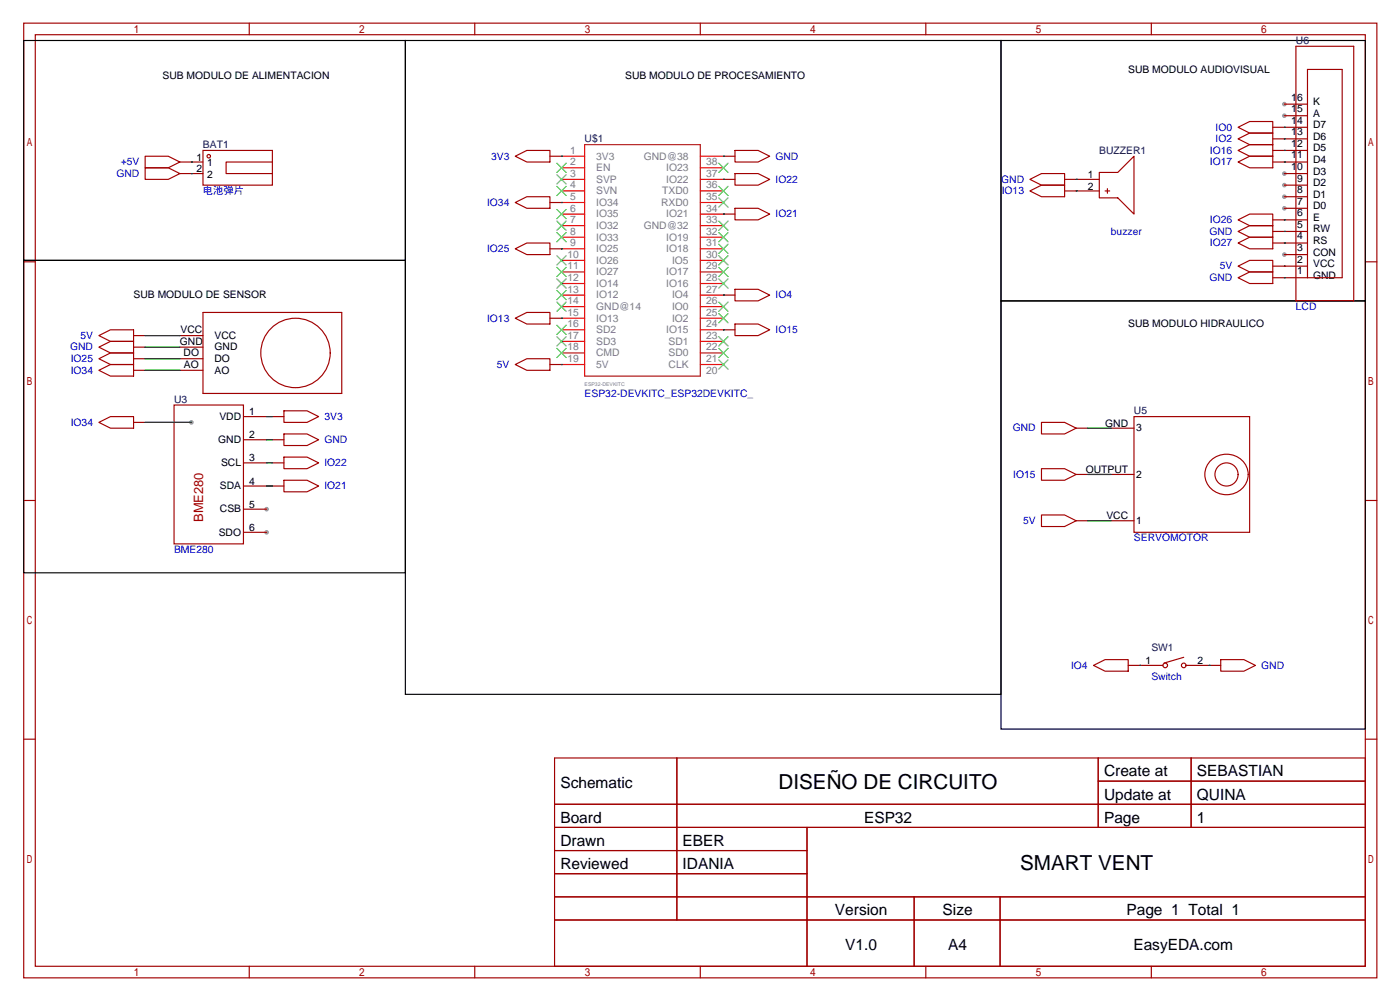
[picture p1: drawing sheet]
<svg xmlns="http://www.w3.org/2000/svg" width="307mm" height="220mm" viewBox="0 0 307 220" stroke-linecap="round" stroke-linejoin="round" font-family="sans-serif">
<g fill="#999">
<circle cx="58.5" cy="111.8" r=".51"/>
<circle cx="58.5" cy="116.8" r=".51"/>
<circle cx="282.1" cy="55.9" r=".51"/>
<circle cx="282.1" cy="45.7" r=".51"/>
<circle cx="282.1" cy="43.2" r=".51"/>
<circle cx="282.1" cy="40.6" r=".51"/>
<circle cx="282.1" cy="38.1" r=".51"/>
<circle cx="282.1" cy="25.4" r=".51"/>
<circle cx="282.1" cy="22.9" r=".51"/>
<circle cx="42" cy="92.7" r=".51"/>
</g>
<g fill="none" stroke="#a10000" stroke-width=".25">
<path d="M5.2 5.1h297.2v209.5h-297.2zM7.7 7.6h292.1v204.5h-292.1zM54.7 5.1v2.5M104.3 5.1v2.5M153.8 5.1v2.5M203.3 5.1v2.5M252.9 5.1v2.5M284.6 10.2h12.7v55.8h-12.7zM31.9 34.3h5.1l2.5 1.3-2.5 1.2h-5.1zM31.9 36.8h5.1l2.5 1.3-2.5 1.3h-5.1zM39.5 35.6h5.1M39.5 38.1h5.1"/>
<path d="M44.6 33h15.2v7.6h-15.2zM59.8 35.6h-10.1v2.5h10.1M113.2 34.3l2.5-1.3h5.1v2.6h-5.1zM120.8 34.3h2.5M158.9 39.4h2.5M158.9 34.3h2.5M161.4 38.1h5.1l2.5 1.3-2.5 1.2h-5.1zM161.4 33h5.1l2.5 1.3-2.5 1.3h-5.1zM226.2 39.4l2.5-1.3h5.1v2.5h-5.1zM233.8 39.4h7.6M241.4 37.8h4.1l3.5-3.5v12.7l-3.5-3.6h-4.1zM271.9 27.9l2.5-1.2h5.1v2.5h-5.1z"/>
<path d="M271.9 30.5l2.5-1.3h5.1v2.6h-5.1zM271.9 33l2.5-1.2h5.1v2.5h-5.1zM271.9 35.6l2.5-1.3h5.1v2.5h-5.1zM279.5 35.6h7.6M279.5 33h7.6M279.5 30.5h7.6M279.5 27.9h7.6M282.1 38.1h5M282.1 25.4h5M282.1 22.9h5M5.2 57.5h2.5M113.2 54.6l2.5-1.3h5.1v2.6h-5.1z"/>
<path d="M113.2 44.4l2.5-1.2h5.1v2.5h-5.1zM120.8 54.6h2.5M120.8 44.4h2.5M158.9 47h2.5M161.4 45.7h5.1l2.5 1.3-2.5 1.3h-5.1zM226.2 41.9l2.5-1.3h5.1v2.6h-5.1zM233.8 41.9h7.6M242.7 41.9h1M243.2 41.4v1M271.9 58.4l2.5-1.3h5.1v2.6h-5.1zM271.9 53.3l2.5-1.2h5.1v2.5h-5.1zM271.9 50.8l2.5-1.3h5.1v2.6h-5.1z"/>
<path d="M271.9 48.3l2.5-1.3h5.1v2.5h-5.1zM279.5 58.4h7.6M279.5 53.3h7.6M279.5 50.8h7.6M279.5 48.3h7.6M282.1 55.9h5M282.1 45.7h5M282.1 43.2h5M282.1 40.6h5M299.8 57.5h2.6M21.7 76.2l2.6-1.3h5v2.6h-5zM21.7 73.7l2.6-1.3h5v2.5h-5z"/>
<path d="M21.7 78.7l2.6-1.2h5v2.5h-5zM29.3 73.7h2.6M29.3 76.2h2.6M29.3 78.7h2.6M39.5 73.7h5.1M39.5 76.2h5.1M39.5 78.7h5.1M44.6 68.6h30.5v17.8h-30.5zM113.2 69.8l2.5-1.2h5.1v2.5h-5.1zM120.8 69.8h2.5M158.9 72.4h2.5M158.9 64.8h2.5"/>
<path d="M161.4 71.1h5.1l2.5 1.3-2.5 1.3h-5.1zM161.4 63.5h5.1l2.5 1.3-2.5 1.2h-5.1zM271.9 61l2.5-1.3h5.1v2.5h-5.1zM279.5 61h15.3v-45.8h-7.7v45.8M21.7 92.7l2.6-1.3h5v2.6h-5zM21.7 81.3l2.6-1.3h5v2.5h-5zM29.3 81.3h2.6M29.3 92.7h2.6M38.2 88.9h15.3v30.5h-15.3zM39.5 81.3h5.1M53.5 91.4h5M53.5 96.5h5"/>
<path d="M59.8 91.4h2.6M59.8 96.5h2.6M62.4 90.2h5l2.6 1.2-2.6 1.3h-5zM62.4 95.2h5l2.6 1.3-2.6 1.3h-5zM113.2 80l2.5-1.3h5.1v2.6h-5.1zM120.8 80h2.5M228.7 92.7h5.1l2.5 1.3-2.5 1.2h-5.1zM236.3 94h2.6M244 94h5M249 91.4h25.4v25.4h-25.4zM5.2 109.9h2.5M53.5 101.6h5"/>
<path d="M53.5 106.7h5M53.5 111.8h5M53.5 116.8h5M59.8 101.6h2.6M59.8 106.7h2.6M62.4 105.4h5l2.6 1.3-2.6 1.2h-5zM62.4 100.3h5l2.6 1.3-2.6 1.3h-5zM228.7 102.9h5.1l2.5 1.2-2.5 1.3h-5.1zM228.7 113h5.1l2.5 1.3-2.5 1.3h-5.1zM236.3 114.3h2.6M236.3 104.1h2.6M244 114.3h5"/>
<path d="M244 104.1h5M265.7 101.3a4.8 4.8 0 0 1 5.5-1.2 4.8 4.8 0 0 1 2.9 4.8 4.8 4.8 0 0 1-5.1 3.7 4.8 4.8 0 0 1-4.4-4.5 4.3 4.3 0 0 1 1.1-2.8zM299.8 109.9h2.6M240.2 146l2.5-1.2h5.1v2.5h-5.1zM247.8 146h7.6M260 144.3l-4.3 1.2M260.5 146h7.6M268.1 144.8h5.1l2.5 1.2-2.5 1.3h-5.1zM5.2 162.2h2.5M121.8 166.4h178v45.7h-178zM121.8 176.5h178M148.7 166.4v35.5"/>
<path d="M241.2 166.4v15.2M241.2 171.4h58.6M261.6 166.4v15.2M299.8 162.2h2.6M121.8 181.6h178M121.8 186.7h55.4M121.8 196.8h178M121.8 191.8h55.4M177.2 181.6v30.5M200.8 196.8v15.3M219.6 196.8v15.3M54.7 212.1v2.5"/>
<path d="M104.3 212.1v2.5M121.8 201.9h178M153.8 212.1v2.5M203.3 212.1v2.5M252.9 212.1v2.5"/>
<circle cx="45.8" cy="34.3" r=".38"/>
<circle cx="64.9" cy="77.5" r="7.6"/>
<circle cx="269.4" cy="104.1" r="2.54"/>
<circle cx="255.9" cy="146" r=".51"/>
<circle cx="260" cy="146" r=".51"/>
</g>
<path d="M5.2 8.9h83.8v48.2h-83.8zM89 8.9h130.8v143.5h-130.8zM219.8 8.9h80v57.1h-80zM5.2 57.1h83.8v68.6h-83.8zM219.8 66h80v94h-80z" fill="none" stroke="#000" stroke-width=".25"/>
<g fill="none" stroke="#008700" stroke-width=".25">
<path d="M42 35.6h.1M42 38.1h.1M123.3 34.3h.1M158.9 39.4h.1M158.9 34.3h.1M236.3 39.4h.1M282.1 27.9h.1M282.1 30.5h.1M282.1 33h.1M282.1 35.6h.1M123.3 54.6h.1M123.3 44.4h.1"/>
<path d="M158.9 47h.1M236.3 41.9h.1M282.1 58.4h.1M282.1 53.3h.1M282.1 50.8h.1M282.1 48.3h.1M31.9 76.2h7.6M31.9 73.7h7.6M31.9 78.7h7.6M123.3 69.8h.1M158.9 72.4h.1M158.9 64.8h.1"/>
<path d="M282.1 61h.1M31.9 92.7h10.1M31.9 81.3h7.6M58.5 91.4h1.3M58.5 96.5h1.3M123.3 80h.1M238.9 94h5.1M58.5 101.6h1.3M58.5 106.7h1.3M238.9 104.1h5.1M238.9 114.3h5.1M250.3 146h.1"/>
<path d="M265.6 146h.1"/>
</g>
<path d="M128.4 31.8h25.4v50.7h-25.4z" fill="none" stroke="#c90d0d" stroke-width=".25"/>
<g fill="none" stroke="#f00" stroke-width=".25">
<path d="M123.3 34.3h5.1M123.3 36.8h5.1M123.3 39.4h5.1M153.8 34.3h5.1M153.8 36.8h5.1M153.8 39.4h5.1M123.3 41.9h5.1M123.3 44.4h5.1M123.3 47h5.1M123.3 49.5h5.1M123.3 52.1h5.1M123.3 54.6h5.1"/>
<path d="M123.3 57.1h5.1M123.3 59.7h5.1M153.8 41.9h5.1M153.8 44.4h5.1M153.8 47h5.1M153.8 49.5h5.1M153.8 52.1h5.1M153.8 54.6h5.1M153.8 57.1h5.1M153.8 59.7h5.1M123.3 62.2h5.1M123.3 64.8h5.1"/>
<path d="M123.3 67.3h5.1M123.3 69.8h5.1M123.3 72.4h5.1M123.3 74.9h5.1M123.3 77.5h5.1M153.8 62.2h5.1M153.8 64.8h5.1M153.8 67.3h5.1M153.8 69.8h5.1M153.8 72.4h5.1M153.8 74.9h5.1M153.8 77.5h5.1"/>
<path d="M123.3 80h5.1M153.8 80h5.1"/>
</g>
<g fill="none" stroke="#3c3" stroke-width=".25">
<path d="M122.3 35.8l2 2M122.3 38.4l2 2M124.3 35.8l-2 2M124.3 38.4l-2 2M157.9 35.8l2 2M159.9 35.8l-2 2M122.3 40.9l2 2M122.3 46l2 2M122.3 48.5l2 2M122.3 51.1l2 2M122.3 56.1l2 2.1M122.3 58.7l2 2"/>
<path d="M124.3 40.9l-2 2M124.3 46l-2 2M124.3 48.5l-2 2M124.3 51.1l-2 2M124.3 56.1l-2 2.1M124.3 58.7l-2 2M157.9 58.7l2 2M157.9 56.1l2 2.1M157.9 53.6l2 2M157.9 51.1l2 2M157.9 48.5l2 2M157.9 43.4l2 2.1"/>
<path d="M157.9 40.9l2 2M159.9 40.9l-2 2M159.9 58.7l-2 2M159.9 56.1l-2 2.1M159.9 53.6l-2 2M159.9 51.1l-2 2M159.9 48.5l-2 2M159.9 43.4l-2 2.1M122.3 61.2l2 2M122.3 63.8l2 2M122.3 66.3l2 2M122.3 71.4l2 2"/>
<path d="M122.3 73.9l2 2M122.3 76.5l2 2M124.3 61.2l-2 2M124.3 63.8l-2 2M124.3 66.3l-2 2M124.3 71.4l-2 2M124.3 73.9l-2 2M124.3 76.5l-2 2M157.9 79l2 2M157.9 76.5l2 2M157.9 73.9l2 2M157.9 68.8l2 2.1"/>
<path d="M157.9 66.3l2 2M157.9 61.2l2 2M159.9 79l-2 2M159.9 76.5l-2 2M159.9 73.9l-2 2M159.9 68.8l-2 2.1M159.9 66.3l-2 2M159.9 61.2l-2 2"/>
</g>
<g font-size="4.5">
<text x="171" y="173.3">DISEÑO DE CIRCUITO</text>
<text x="224" y="191">SMART VENT</text>
</g>
<g font-size="3.4">
<text x="123.1" y="173">Schematic</text>
<text x="242.5" y="170.4">Create at</text>
<text x="262.9" y="170.4">SEBASTIAN</text>
<text x="242.5" y="175.5">Update at</text>
<text x="262.9" y="175.5">QUINA</text>
<text x="123.1" y="180.6">Board</text>
<text x="123.1" y="185.7">Drawn</text>
<text x="149.9" y="185.7">EBER</text>
<text x="189.8" y="180.6">ESP32</text>
<text x="242.5" y="180.6">Page</text>
<text x="262.9" y="180.6">1</text>
<text x="123.1" y="190.8">Reviewed</text>
<text x="149.9" y="190.8">IDANIA</text>
<text x="183.4" y="200.9">Version</text>
<text x="207" y="200.9">Size</text>
<text x="247.4" y="200.9">Page 1 Total 1</text>
<text x="185.6" y="208.5">V1.0</text>
<text x="208.2" y="208.5">A4</text>
<text x="248.9" y="208.5">EasyEDA.com</text>
</g>
<text font-size="2.8" fill="#a00000" x="44.6" y="114.6" transform="rotate(-90 44.6 114.6)">BME280</text>
<g font-size="2.3" fill="#000080">
<text x="284.6" y="9.6">U6</text>
<text x="44.6" y="32.5">BAT1</text>
<text x="128.4" y="31.2">U$1</text>
<text x="241.4" y="33.7">BUZZER1</text>
<text x="38.2" y="88.4">U3</text>
<text x="249" y="90.9">U5</text>
<text x="252.9" y="143">SW1</text>
</g>
<g font-size="2.3">
<text x="35.7" y="17.2">SUB MODULO DE ALIMENTACION</text>
<text x="137.3" y="17.2">SUB MODULO DE PROCESAMIENTO</text>
<text x="247.8" y="16">SUB MODULO AUDIOVISUAL</text>
<text x="283.6" y="22.1">16</text>
<text x="288.4" y="23.1">K</text>
<text x="283.6" y="29.7">13</text>
<text x="283.6" y="27.1">14</text>
<text x="283.6" y="24.6">15</text>
<text x="288.4" y="28.2">D7</text>
<text x="288.4" y="25.6">A</text>
<text x="43.2" y="35.2">1</text>
<text x="283.6" y="34.8">11</text>
<text x="283.6" y="32.2">12</text>
<text x="288.4" y="35.8">D4</text>
<text x="288.4" y="33.2">D5</text>
<text x="288.4" y="30.7">D6</text>
<text x="43.2" y="37.8">2</text>
<text x="45.5" y="36.5">1</text>
<text x="45.5" y="39.1">2</text>
<text x="238.9" y="39.1">1</text>
<text x="238.9" y="41.6">2</text>
<text x="283.6" y="37.3">10</text>
<text x="284.8" y="39.8">9</text>
<text x="288.4" y="40.9">D2</text>
<text x="288.4" y="38.3">D3</text>
<text x="284.8" y="47.5">6</text>
<text x="284.8" y="44.9">7</text>
<text x="284.8" y="42.4">8</text>
<text x="288.4" y="45.9">D0</text>
<text x="288.4" y="43.4">D1</text>
<text x="284.8" y="52.5">4</text>
<text x="284.8" y="50">5</text>
<text x="288.4" y="53.6">RS</text>
<text x="288.4" y="51">RW</text>
<text x="288.4" y="48.5">E</text>
<text x="284.8" y="57.6">2</text>
<text x="284.8" y="55.1">3</text>
<text x="288.4" y="58.6">VCC</text>
<text x="288.4" y="56.1">CON</text>
<text x="29.3" y="65.5">SUB MODULO DE SENSOR</text>
<text x="284.8" y="60.2">1</text>
<text x="288.4" y="61.2">GND</text>
<text x="247.8" y="71.8">SUB MODULO HIDRAULICO</text>
<text x="39.5" y="75.7">GND</text>
<text x="39.6" y="73.1">VCC</text>
<text x="47.1" y="74.4">VCC</text>
<text x="47.1" y="76.9">GND</text>
<text x="40.3" y="78.2">DO</text>
<text x="40.4" y="80.7">AO</text>
<text x="47.1" y="79.5">DO</text>
<text x="47.1" y="82">AO</text>
<text x="48.2" y="92.1">VDD</text>
<text x="54.7" y="91.1">1</text>
<text x="242.7" y="93.7">GND</text>
<text x="249.6" y="94.7">3</text>
<text x="47.9" y="97.2">GND</text>
<text x="54.7" y="96.2">2</text>
<text x="54.7" y="101.3">3</text>
<text x="48.3" y="107.4">SDA</text>
<text x="48.5" y="102.3">SCL</text>
<text x="54.7" y="106.4">4</text>
<text x="238.5" y="103.8">OUTPUT</text>
<text x="249.6" y="104.8">2</text>
<text x="48.3" y="112.5">CSB</text>
<text x="54.7" y="111.4">5</text>
<text x="243" y="114">VCC</text>
<text x="48" y="117.5">SDO</text>
<text x="54.7" y="116.5">6</text>
<text x="249.6" y="115">1</text>
<text x="251.6" y="145.7">1</text>
<text x="263" y="145.7">2</text>
</g>
<g font-size="2.3" fill="#00f">
<text x="267" y="28.7">IO0</text>
<text x="107.9" y="35">3V3</text>
<text x="170.3" y="35">GND</text>
<text x="265.7" y="33.7">IO16</text>
<text x="267" y="31.2">IO2</text>
<text x="25.6" y="38.8">GND</text>
<text x="26.5" y="36.3">+5V</text>
<text x="170.3" y="40.1">IO22</text>
<text x="219.9" y="40.1">GND</text>
<text x="265.7" y="36.3">IO17</text>
<text x="44.6" y="42.6">电池弹片</text>
<text x="107" y="45.2">IO34</text>
<text x="170.3" y="47.7">IO21</text>
<text x="220" y="42.6">IO13</text>
<text x="244" y="51.5">buzzer</text>
<text x="265.6" y="51.5">GND</text>
<text x="265.7" y="49">IO26</text>
<text x="107" y="55.3">IO25</text>
<text x="265.7" y="54.1">IO27</text>
<text x="267.9" y="59.1">5V</text>
<text x="170.3" y="65.5">IO4</text>
<text x="265.6" y="61.7">GND</text>
<text x="107" y="70.6">IO13</text>
<text x="284.6" y="68">LCD</text>
<text x="15.4" y="76.9">GND</text>
<text x="17.7" y="74.4">5V</text>
<text x="170.3" y="73.1">IO15</text>
<text x="15.5" y="82">IO34</text>
<text x="15.5" y="79.5">IO25</text>
<text x="109.1" y="80.7">5V</text>
<text x="128.4" y="87.1">ESP32-DEVKITC_ESP32DEVKITC_</text>
<text x="15.5" y="93.4">IO34</text>
<text x="71.2" y="92.2">3V3</text>
<text x="222.4" y="94.7">GND</text>
<text x="71.2" y="97.2">GND</text>
<text x="71.2" y="107.4">IO21</text>
<text x="71.2" y="102.3">IO22</text>
<text x="222.5" y="104.9">IO15</text>
<text x="224.7" y="115">5V</text>
<text x="249" y="118.8">SERVOMOTOR</text>
<text x="38.2" y="121.4">BME280</text>
<text x="235.2" y="146.8">IO4</text>
<text x="252.9" y="149.3">Switch</text>
<text x="277" y="146.8">GND</text>
</g>
<g font-size="2.3" fill="#7e7e7e">
<text x="125.2" y="33.7">1</text>
<text x="130.9" y="35">3V3</text>
<text x="141.4" y="35">GND@38</text>
<text x="125.2" y="36.3">2</text>
<text x="125.2" y="38.8">3</text>
<text x="125.2" y="41.4">4</text>
<text x="130.9" y="37.6">EN</text>
<text x="130.9" y="40.1">SVP</text>
<text x="146.3" y="40.1">IO22</text>
<text x="146.3" y="37.6">IO23</text>
<text x="155.1" y="41.4">36</text>
<text x="155.1" y="38.8">37</text>
<text x="155.1" y="36.3">38</text>
<text x="125.2" y="43.9">5</text>
<text x="125.2" y="46.4">6</text>
<text x="130.9" y="42.6">SVN</text>
<text x="130.9" y="45.2">IO34</text>
<text x="130.9" y="47.7">IO35</text>
<text x="145.2" y="45.2">RXD0</text>
<text x="145.5" y="42.6">TXD0</text>
<text x="146.3" y="47.7">IO21</text>
<text x="155.1" y="46.4">34</text>
<text x="155.1" y="43.9">35</text>
<text x="125.2" y="49">7</text>
<text x="125.2" y="51.5">8</text>
<text x="130.9" y="50.3">IO32</text>
<text x="130.9" y="52.8">IO33</text>
<text x="141.4" y="50.3">GND@32</text>
<text x="146.3" y="52.8">IO19</text>
<text x="155.1" y="51.5">32</text>
<text x="155.1" y="49">33</text>
<text x="124.6" y="56.6">10</text>
<text x="124.6" y="59.1">11</text>
<text x="125.2" y="54.1">9</text>
<text x="130.9" y="55.3">IO25</text>
<text x="130.9" y="57.9">IO26</text>
<text x="146.3" y="55.3">IO18</text>
<text x="147.6" y="57.9">IO5</text>
<text x="155.1" y="59.1">29</text>
<text x="155.1" y="56.6">30</text>
<text x="155.1" y="54.1">31</text>
<text x="124.6" y="61.7">12</text>
<text x="124.6" y="64.2">13</text>
<text x="130.9" y="60.4">IO27</text>
<text x="130.9" y="63">IO14</text>
<text x="130.9" y="65.5">IO12</text>
<text x="146.3" y="63">IO16</text>
<text x="146.3" y="60.4">IO17</text>
<text x="147.6" y="65.5">IO4</text>
<text x="155.1" y="64.2">27</text>
<text x="155.1" y="61.7">28</text>
<text x="124.6" y="66.8">14</text>
<text x="124.6" y="69.3">15</text>
<text x="124.6" y="71.8">16</text>
<text x="130.9" y="68">GND@14</text>
<text x="130.9" y="70.6">IO13</text>
<text x="147.6" y="70.6">IO2</text>
<text x="147.6" y="68">IO0</text>
<text x="155.1" y="71.8">24</text>
<text x="155.1" y="69.3">25</text>
<text x="155.1" y="66.8">26</text>
<text x="124.6" y="74.4">17</text>
<text x="124.6" y="76.9">18</text>
<text x="130.9" y="73.1">SD2</text>
<text x="130.9" y="75.7">SD3</text>
<text x="146.3" y="73.1">IO15</text>
<text x="146.8" y="75.7">SD1</text>
<text x="155.1" y="76.9">22</text>
<text x="155.1" y="74.4">23</text>
<text x="124.6" y="79.5">19</text>
<text x="130.9" y="78.2">CMD</text>
<text x="130.9" y="80.7">5V</text>
<text x="146.8" y="80.7">CLK</text>
<text x="146.8" y="78.2">SD0</text>
<text x="155.1" y="82">20</text>
<text x="155.1" y="79.5">21</text>
</g>
<text font-size="1.1" fill="#808080" x="128.4" y="84.8">ESP32-DEVKITC</text>
</svg>
